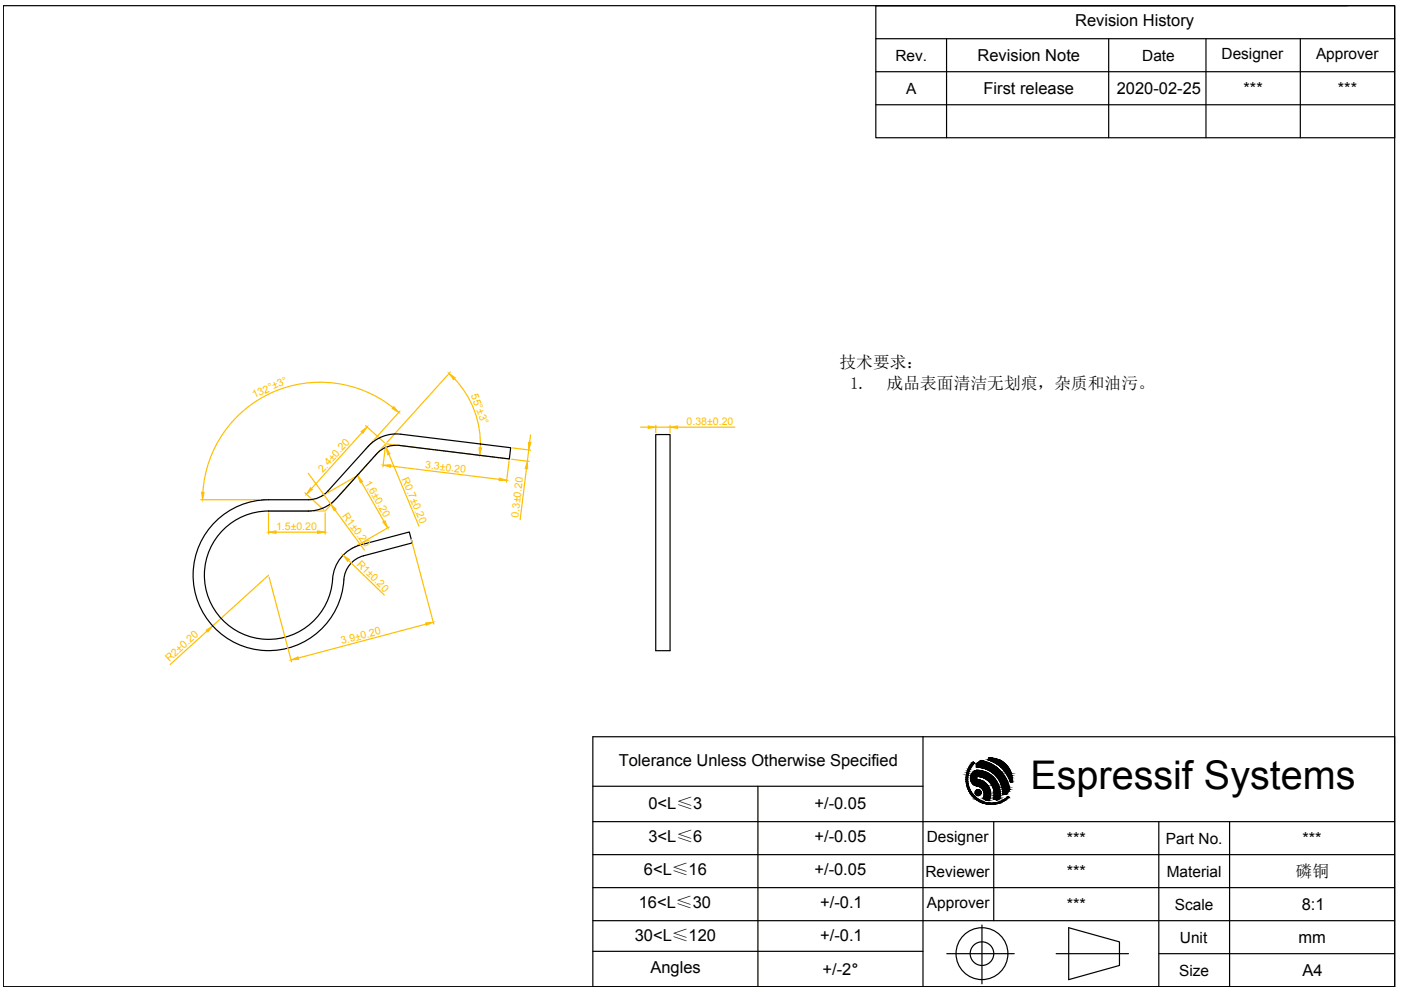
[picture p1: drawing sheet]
<svg xmlns="http://www.w3.org/2000/svg" width="297mm" height="210mm" viewBox="0 0 297 210" stroke-linecap="round" stroke-linejoin="round" font-family="sans-serif">
<!-- layer: 0 -->
<path d="M84.7 94.4l23.3 2.9 .3-2.4-23.3-2.8a8 8 0 0 0-6.9 2.6M84.7 94.4a5.6 5.6 0 0 0-4.9 1.9l-8.5 9.4a8.1 8.1 0 0 1-5.9 2.7l-8.5-.1a13.6 13.6 0 0 0-13.5 13.8 13.6 13.6 0 0 0 13.8 13.5 13.6 13.6 0 0 0 13.4-13.8 8 8 0 0 1 5.8-6.3l10.4-2.7 .6 2.3-10.3 2.8a5.6 5.6 0 0 0-4.2 5 16 16 0 0 1-16.6 15 16 16 0 0 1-15.4-16.3 16 16 0 0 1 16-15.6h8.5a5.6 5.6 0 0 0 4.1-1.9l8.5-9.4M139 92.1h3.1v45.9h-3.1z" fill="none" stroke="#000" stroke-width=".25"/>
<!-- layer: dim -->
<g fill="none" stroke="#ffbf00" stroke-width=".25">
<path d="M95.5 78.9l-13.5 14.9M76.7 91.7l-10.7 11.9M77.5 90.3l4 3.5M81.7 94.5l-.5 4.5M82.5 96.3l6.3 15.3M82.8 98.8l23 2.8M83.3 86.4a24.9 24.9 0 0 0-40.3 18M84.8 87.2l-7.3 8.1M96.4 80.3a20.1 20.1 0 0 1 5.4 14.6M107.9 97.7l-.5 4.5M108 97.3l-26.2-3.2-12.9 14.3h-12M108.4 97.4l3.8 .4"/>
<path d="M108.7 95l3.8 .4M111.6 99.4l-1.3 10.8M112.1 95.4l-.3 2.4M112.5 92.2l-.2 1.6M135.8 90.6h1.6M139 90.2v1.5M139 90.6h3.1M142.1 90.2v1.5M143.7 90.6h12.1M42.6 106h13.9M56.9 108.8v4.4M58.5 112.8h8.8"/>
<path d="M64.7 104.5l3.9 3.6M65.4 100.4l4.7 6.4M68.2 105.2h.1M68.9 108.8v4.4M71 108.1l6.3 8.5M73.9 118.8l7.6 7.4M74.5 116.3h.1M76.2 100.6l-7.7 4.4M76.6 102.2l4.8 8.3M82.5 111.7l-7.6 4.4M87.2 114.3l4.8 18M43.9 133.8l-7.8 7.1"/>
<path d="M56.9 122l-11.8 10.7M57 122.4l4.8 17.9M90.3 132.3l-27 7.2"/>
</g>
<g fill="#ffbf00" stroke="#ffbf00" stroke-width=".21">
<path d="M137.4 90.3l1.6 .3-1.6 .2z"/>
<path d="M142.1 90.6l1.6-.3v.5z"/>
<path d="M112 93.8h.6l-.5 1.6z"/>
<path d="M111.8 97.8l.1 1.6-.5-.1z"/>
<path d="M56.9 112.8l1.6-.2v.5z"/>
<path d="M67.3 112.6l1.6 .2-1.6 .3z"/>
<path d="M65.8 103.4l.4 .4-1.2 1z"/>
<path d="M76.5 91.5l1.3-1-.9 1.4z"/>
<path d="M83.5 86.2l1 1.2-1.4-.8z"/>
<path d="M42.7 104.3l.6 .1-.3 1.6z"/>
<path d="M101.6 94.9l.5 .1-.4 1.5z"/>
<path d="M95.2 79.2l1.3 .9-.3 .4z"/>
<path d="M81.2 98.6l1.6-.1v.6z"/>
<path d="M105.9 101.4l1.5 .4-1.6 .1z"/>
<path d="M75.8 100.8l1.1 1.3-.5 .2z"/>
<path d="M81.2 110.7l.4-.3 .6 1.5z"/>
<path d="M43.7 133.6l1.4-.9-1 1.3z"/>
<path d="M81.8 94.8l.9 1.4-.5 .2z"/>
<path d="M90.3 132.1l1.6-.2-1.5 .7z"/>
<path d="M61.7 139.9l1.5-.6 .1 .5z"/>
<path d="M70.1 106.8l1.2 1.2-.5 .3z"/>
<path d="M72.7 117.7l1.4 .9-.4 .4z"/>
</g>
<!-- layer: VhF -->
<g fill="none" stroke="#000" stroke-width=".25">
<path d="M.7 1.2h295v208h-295zM185.7 8.2v21h110v-21M185.7 1.2h110v7h-110zM185.7 1.2h100M185.7 15.2h110M200.7 8.2v21M235.1 8.2v21M255.7 8.2v21M275.7 8.2v21M185.7 22.2h110M125.7 156.2h170v53h-170zM195.7 156.2v53"/>
<path d="M125.7 174.2h170M125.7 166.7h70M160.7 166.7v42.5M206.3 161.5l.3 .2a5.1 5.1 0 0 0 .1 7.1 5.1 5.1 0 0 0 7.1 .1l.1 .1a5.3 5.3 0 0 1-7.5 0 5.3 5.3 0 0 1-.1-7.5zM206.9 166.6a1.8 1.8 0 0 1 1.6 2.6l.5 .5h.7M206.9 166.6h.1M207 166.6a1.69 1.69 0 0 1-1.2-2.1 1.69 1.69 0 0 1 2.2-1.1 5 5 0 0 1 3.9 5.9M207 161.9l1-.7a7.5 7.5 0 0 1 6.1 6.2l-.7 1h-.8a5.6 5.6 0 0 0-5.6-5.7zM207.3 165.3a.35 .35 0 0 1-.3-.4 .35 .35 0 0 1 .3-.3 3.7 3.7 0 0 1 3.3 4.8l.8 .2 .5-.3M207.3 165.3a3.1 3.1 0 0 1 2.4 4.4M209.5 161.1l.1-.4a4.6 4.6 0 0 1 5 5l-.3 .2M209.5 161.1h.1"/>
<path d="M209.5 161.1a7.2 7.2 0 0 1 4.8 4.8M210.7 174.2v21M213.7 168.9h.1M245.7 174.2v35M260.7 174.2v35M125.7 181.2h170M125.7 188.2h170M125.7 195.2h170M208.2 196.1v12.5M226.6 196.7l10.7 3v5l-10.7 3zM125.7 201.7h70M200.7 202.2h14.3"/>
<path d="M223.9 202.2h15.4M245.7 202.2h50"/>
<circle cx="208.2" cy="202.2" r="5.5"/>
<circle cx="208.2" cy="202.2" r="2.5"/>
</g>
<g fill="#000" stroke="#000" stroke-width=".21">
<path d="M206.3 161.5l.2 .2h-.3zM207 163.3h.5zM207.9 161.3h.3zM209 169.7h.7zM209.7 170.5h.9zM209.6 160.7h.7zM210.6 169.4h1.2l-.4 .2zM212.6 168.4h.8zM214.2 165.8h.4z"/>
<path d="M204.8 165.2l.3 .1zM204.8 165.2l.3 .1z"/>
<path d="M204.8 165.3l.4 .4-.1-.4zM204.8 165.3l.4 .4h-.3z"/>
<path d="M204.9 164.8h.3zM204.9 164.8h.3z"/>
<path d="M204.9 164.8l.2 .4 .1-.4zM204.9 164.8l.2 .4h-.3z"/>
<path d="M204.9 165.7h.3zM204.9 165.7h.3z"/>
<path d="M204.9 165.7l.3 .5v-.5zM204.9 165.7l.3 .5h-.3z"/>
<path d="M204.9 164.4l.3 .4v-.4zM204.9 164.4l.3 .4h-.3z"/>
<path d="M204.9 164.3h.3zM204.9 164.3l.3 .1z"/>
<path d="M204.9 166.2h.3zM204.9 166.2h.3z"/>
<path d="M204.9 166.2l.4 .4-.1-.4zM204.9 166.2l.4 .4h-.3z"/>
<path d="M205 164l.2 .3 .1-.3zM205 164l.2 .3h-.3z"/>
<path d="M205 166.6h.3zM205 166.6h.3z"/>
<path d="M205 166.6l.5 .4-.2-.4zM205 166.6l.5 .4h-.3zM205.2 167h.3zM205.2 167h.3z"/>
<path d="M205 163.9h.3zM205 163.9l.3 .1z"/>
<path d="M205.1 163.6l.2 .3 .1-.3zM205.1 163.6l.2 .3h-.3z"/>
<path d="M205.2 167l.5 .5-.2-.5zM205.2 167l.5 .5h-.4zM205.3 167.5h.4zM205.3 167.5h.4z"/>
<path d="M205.1 163.4l.3 .2 .1-.2zM205.1 163.4l.3 .2h-.3z"/>
<path d="M205.3 163.2l.2 .2 .1-.2zM205.3 163.2l.2 .2h-.4z"/>
<path d="M205.3 167.5l.6 .4-.2-.4zM205.3 167.5l.6 .4h-.4z"/>
<path d="M205.3 163l.3 .2 .1-.2zM205.3 163l.3 .2h-.3z"/>
<path d="M205.4 162.8l.3 .2 .1-.2zM205.4 162.8l.3 .2h-.4z"/>
<path d="M205.5 167.9h.4zM205.5 167.9h.4z"/>
<path d="M205.5 167.9l.6 .4-.2-.4zM205.5 167.9l.6 .4h-.3z"/>
<path d="M205.5 162.6l.3 .2 .1-.2zM205.5 162.6l.3 .2h-.4z"/>
<path d="M205.7 162.4l.2 .2 .1-.2zM205.7 162.4l.2 .2h-.4z"/>
<path d="M205.8 168.3h.3zM205.8 168.3h.3z"/>
<path d="M205.8 168.3l.6 .3-.3-.3zM205.8 168.3l.6 .3h-.4z"/>
<path d="M205.8 162.2l.2 .2 .1-.2zM205.8 162.2l.2 .2h-.3z"/>
<path d="M205.9 162.1l.2 .1 .2-.1zM205.9 162.1l.2 .1h-.3z"/>
<path d="M206 168.6h.4zM206 168.6h.4z"/>
<path d="M206.1 168.6l.6 .3-.3-.3zM206.1 168.6l.6 .3h-.4z"/>
<path d="M206 161.9l.3 .2 .1-.2zM206 161.9l.3 .2h-.4z"/>
<path d="M206.2 161.7h.4zM206.2 161.7h.4z"/>
<path d="M206.1 161.7l.3 .2 .2-.2zM206.1 161.7l.3 .2h-.4z"/>
<path d="M206.3 168.9l.5 .1zM206.3 168.9l.5 .1z"/>
<path d="M206.7 168.1l.1 .1 .6-.1zM206.8 168.2l.6-.1-.6 .3zM206.8 168.4l.1 .1 .5-.4z"/>
<path d="M206.4 169l.7 .2-.3-.2zM206.4 169l.7 .2h-.4z"/>
<path d="M206.9 167.6l-.1 .1 .6 .4zM206.8 167.7l.6 .4-.6-.2zM206.8 167.9l-.1 .2h.7z"/>
<path d="M206.9 168.5l.1 .1 .4-.5zM207.4 168.1l-.2 .6-.2-.1zM207.4 168.1l-.2 .6h.2z"/>
<path d="M205.8 164.9l1.2 .1zM205.8 164.9l1.2 .1z"/>
<path d="M205.8 165h1.2zM205.8 165h1.2z"/>
<path d="M205.8 165h1.2zM205.8 165h1.2z"/>
<path d="M205.8 165l1.3 .1zM205.8 165l1.3 .1z"/>
<path d="M205.8 164.8h1.3zM205.8 164.8l1.2 .1z"/>
<path d="M205.8 165.1l1.3 .1zM205.8 165.1l1.3 .1z"/>
<path d="M206.7 169.2l.4 .1zM206.7 169.2l.4 .1z"/>
<path d="M205.8 164.8h1.3zM205.8 164.8h1.3z"/>
<path d="M205.8 165.2h1.3zM205.8 165.2h1.3z"/>
<path d="M205.8 164.7h1.3zM205.8 164.7l1.3 .1z"/>
<path d="M205.8 164.7h1.3zM205.8 164.7h1.3z"/>
<path d="M205.8 165.2l1.4 .1zM205.8 165.2l1.4 .1z"/>
<path d="M206.7 169.3l.7 .2-.3-.2zM206.7 169.3l.7 .2h-.4z"/>
<path d="M205.8 164.7h1.4zM205.8 164.7h1.3z"/>
<path d="M205.8 165.3h1.4zM205.8 165.3h1.4z"/>
<path d="M205.8 165.3h1.5zM205.8 165.3h1.5z"/>
<path d="M205.8 164.6h1.5zM205.8 164.6l1.4 .1z"/>
<path d="M205.8 165.3h1.5zM205.8 165.3h1.5z"/>
<path d="M205.8 164.6h1.5zM205.8 164.6h1.5z"/>
<path d="M205.8 164.6h1.5zM205.8 164.6h1.5z"/>
<path d="M205.8 165.3h1.5zM205.8 165.3h1.5z"/>
<path d="M205.8 165.3l1.8 .1zM205.8 165.3l1.8 .1z"/>
<path d="M205.8 164.6h1.5zM205.8 164.6h1.5z"/>
<path d="M207.3 164.6h3.1zM207.3 164.6h3.1z"/>
<path d="M207.2 167.4l.2 .7v-.7zM207 167.5l.2-.1 .2 .7zM206.9 167.6l.5 .5-.4-.6z"/>
<path d="M207.4 168.1v.6h.1zM207.4 168.1l.3 .5-.2 .1zM207.4 168.1l.3 .5 .1-.1z"/>
<path d="M207.3 167.7l.2 .1zM207.3 167.8h.2z"/>
<path d="M207 169.5l.6 .1zM207 169.5l.6 .1z"/>
<path d="M207.3 167.8h.2zM207.2 167.8h.3z"/>
<path d="M207.3 168.4h.2zM207.3 168.4h.1z"/>
<path d="M207 163.3l.9 .1zM206.8 163.4h1.1zM206.8 163.4h1.1zM206.8 163.4h1.1z"/>
<path d="M207.2 167.8h.4zM207.2 167.8h.4z"/>
<path d="M207.2 168.3h.3zM207.2 168.3l.3 .1z"/>
<path d="M207.1 169.6l.7 .1zM207.1 169.6l.7 .1z"/>
<path d="M207.2 167.8h.4zM207.1 167.8h.5z"/>
<path d="M207.2 168.3h.4zM207.2 168.3h.3z"/>
<path d="M207.1 167.8l.6 .1zM207.1 167.8l.6 .1z"/>
<path d="M207.1 168.3h.5zM207.1 168.3h.5z"/>
<path d="M205.8 165.4h2.1zM205.8 165.4h2.1z"/>
<path d="M207.1 167.9h.6zM207.1 167.9h.6z"/>
<path d="M207.1 168.2h.6zM207.1 168.2l.5 .1z"/>
<path d="M207.1 167.9l.6 .1zM207.1 167.9l.6 .1z"/>
<path d="M207.1 168.2h.6zM207.1 168.2h.6z"/>
<path d="M207.1 168l.6 .1zM207.1 168l.6 .1z"/>
<path d="M207 168.1h.7zM207 168.1h.7z"/>
<path d="M207.1 168.1h.6zM207.1 168.1l.6 .1z"/>
<path d="M207.3 169.7l.7 .1zM207.3 169.7l.7 .1z"/>
<path d="M207.7 167.5l-.3 .6 .4-.5zM207.5 167.4l.2 .1-.3 .6zM207.4 167.4v.7l.1-.7z"/>
<path d="M207.4 168.1l.4 .4 .1-.1zM207.4 168.1l.6 .1-.1 .2zM207.4 168.1l.6 .1v-.1z"/>
<path d="M206.8 163.4l1.6 .1zM206.6 163.5h1.8z"/>
<path d="M205.8 165.4l2.3 .1zM205.8 165.4l2.3 .1z"/>
<path d="M207.5 169.8l.7 .1zM207.5 169.8l.7 .1z"/>
<path d="M207.4 168.1h.6v-.2zM207.4 168.1l.5-.4 .1 .2zM207.8 167.6l-.4 .5 .5-.4z"/>
<path d="M205.8 165.5l2.5 .1zM205.8 165.5l2.5 .1z"/>
<path d="M207.9 161.3l.6 .1zM207.8 161.4h.7z"/>
<path d="M207.7 169.9l.8 .1zM207.7 169.9l.8 .1z"/>
<path d="M205.9 165.6l2.7 .2-.3-.2zM205.9 165.6l2.7 .2h-2.7z"/>
<path d="M206.6 163.5h1.8zM206.6 163.5h1.8z"/>
<path d="M206.6 163.5l2.2 .1zM206.4 163.6h2.4z"/>
<path d="M207.8 161.4l1.2 .1zM207.6 161.5l.2-.1 1.2 .1z"/>
<path d="M207.9 170l.8 .1zM207.9 170l.8 .1z"/>
<path d="M205.9 165.8h2.7zM205.9 165.8h2.7z"/>
<path d="M205.9 165.8l3 .2-.3-.2zM205.9 165.8l3 .2h-2.8z"/>
<path d="M208 170.1l1.1 .1zM208 170.1l1.1 .1z"/>
<path d="M206.4 163.6h2.5zM206.4 163.6h2.5z"/>
<path d="M206.4 163.6l2.8 .2-.3-.2zM206.4 163.6l2.8 .2h-2.9z"/>
<path d="M206.1 166h2.8zM206.1 166h2.8z"/>
<path d="M206.1 166l3 .2-.2-.2zM206.1 166l3 .2h-2.9z"/>
<path d="M207.6 161.5l2 .2-.6-.2zM207.3 161.7l.3-.2 2 .2z"/>
<path d="M208.3 170.2h.9zM208.3 170.2h.9z"/>
<path d="M206.2 166.2h2.9zM206.2 166.2h2.9z"/>
<path d="M206.3 166.2l3 .2-.2-.2zM206.3 166.2l3 .2h-2.8z"/>
<path d="M208.3 170.2l1.3 .1zM208.3 170.2l1.3 .1z"/>
<path d="M206.3 163.8h3zM206.3 163.8h3z"/>
<path d="M206.2 163.8l3.4 .2-.3-.2zM206.2 163.8l3.4 .2h-3.5z"/>
<path d="M206.5 166.4h2.9zM206.5 166.4h2.9z"/>
<path d="M206.6 166.4l2.8 .1zM206.6 166.4l2.8 .1z"/>
<path d="M206.7 166.5l2.8 .1zM206.7 166.5l2.8 .1z"/>
<path d="M206.9 166.6h2.6zM206.9 166.6h2.6z"/>
<path d="M207.2 166.6l2.3 .1zM207.2 166.6l2.3 .1z"/>
<path d="M207.5 166.7h2.1zM207.5 166.7h2.1z"/>
<path d="M207.3 161.7l2.7 .2-.4-.2zM207 161.9l.3-.2 2.7 .2z"/>
<path d="M207.5 166.7l2.1 .1zM207.5 166.7l2.1 .1z"/>
<path d="M208.5 170.3h1.5zM208.5 170.3h1.5z"/>
<path d="M206.1 164h3.5zM206.1 164h3.5z"/>
<path d="M207.7 166.8l2 .2-.1-.2zM207.7 166.8l2 .2h-1.7z"/>
<path d="M206.1 164l3.8 .2-.3-.2zM206.1 164l3.8 .2h-4z"/>
<path d="M209.7 170.5h.9zM209.8 170.5h.8z"/>
<path d="M208 167h1.7zM208 167h1.7z"/>
<path d="M208 167l1.8 .2-.1-.2zM208 167l1.8 .2h-1.6z"/>
<path d="M208.2 167.2l1.7 .2-.1-.2zM208.2 167.2l1.7 .2h-1.6z"/>
<path d="M208.7 169.4l1 .3 .1-.3zM208.7 169.4l1 .3h-.7z"/>
<path d="M208.3 167.4h1.6zM208.3 167.4h1.6z"/>
<path d="M208.3 167.4l1.6 .2v-.2zM208.3 167.4l1.6 .2h-1.4z"/>
<path d="M208.5 169.2l1.3 .2 .1-.2zM208.5 169.2l1.3 .2h-1.1z"/>
<path d="M205.9 164.2h4.1zM205.9 164.2h4.1z"/>
<path d="M208.5 167.6l1.4 .1zM208.5 167.6l1.4 .1z"/>
<path d="M208.5 167.7l1.5 .2-.1-.2zM208.5 167.7l1.5 .2h-1.4z"/>
<path d="M208.6 169.1h1.3zM208.6 169.1h1.3z"/>
<path d="M208.5 169.1l1.4 .1v-.1zM208.5 169.1l1.4 .1h-1.4z"/>
<path d="M205.9 164.2l4.4 .3-.3-.3zM205.9 164.2l4.4 .3h-4.5zM205.8 164.5h4.5zM205.8 164.5h4.5z"/>
<path d="M208.6 167.9l1.4 .1v-.1zM208.6 167.9l1.4 .1h-1.4z"/>
<path d="M208.6 170.3h1.4zM208.6 170.3h1.4z"/>
<path d="M208.6 168.8l1.3 .3 .1-.3zM208.6 168.8l1.3 .3h-1.3z"/>
<path d="M208.6 168.7l1.4 .1v-.1zM208.6 168.7l1.4 .1h-1.4z"/>
<path d="M208.6 168l1.4 .1v-.1zM208.6 168l1.4 .1h-1.4z"/>
<path d="M208.6 168.1l1.4 .3v-.3zM208.6 168.1l1.4 .3h-1.3z"/>
<path d="M208.6 168.6h1.4zM208.6 168.6l1.4 .1z"/>
<path d="M208.7 168.4h1.3zM208.7 168.4h1.3z"/>
<path d="M208.7 168.4l1.3 .2v-.2zM208.7 168.4l1.3 .2h-1.4z"/>
<path d="M207 161.9h3.1zM207 161.9h3.1z"/>
<path d="M207 161.9l3.5 .3-.4-.3zM207 161.9l3.5 .3h-3.5z"/>
<path d="M205.8 164.5l4.6 .1-.1-.1zM205.8 164.5l4.6 .1h-4.6z"/>
<path d="M209.6 160.7l.9 .1zM209.6 160.7l.9 .1z"/>
<path d="M207.3 164.6l3.2 .1zM207.3 164.6l3.2 .1z"/>
<path d="M209.6 160.8h1.3zM209.6 160.8h1.3z"/>
<path d="M207.7 164.7h2.9zM207.7 164.7h2.9z"/>
<path d="M207 162.2l4 .3-.5-.3zM207 162.2l4 .3h-4z"/>
<path d="M208 164.7l2.6 .1zM208 164.7l2.6 .1z"/>
<path d="M208.1 164.8l2.6 .1zM208.1 164.8l2.6 .1z"/>
<path d="M210.6 169.4l.8 .2zM211.3 169.6h.1z"/>
<path d="M208.4 164.9l2.4 .1-.1-.1zM208.4 164.9l2.4 .1h-2.1z"/>
<path d="M208.7 165l2.2 .1zM208.7 165l2.2 .1z"/>
<path d="M209.6 160.8l1.7 .1zM209.6 160.8l1.7 .1z"/>
<path d="M208.9 165.1l2.1 .1zM208.9 165.1l2.1 .1z"/>
<path d="M209.1 165.2l2 .2-.1-.2zM209.1 165.2l2 .2h-1.7z"/>
<path d="M207 162.5l4.2 .2-.2-.2zM207 162.5l4.2 .2h-4.2z"/>
<path d="M209.3 170.5h1.7zM209.3 170.5h1.3z"/>
<path d="M209.2 170.5h1.9zM209.2 170.5h1.8z"/>
<path d="M209.4 165.4h1.7zM209.4 165.4h1.7z"/>
<path d="M209.4 165.4l1.9 .3-.2-.3zM209.4 165.4l1.9 .3h-1.6z"/>
<path d="M207 162.7h4.2zM207 162.7h4.2z"/>
<path d="M207.5 162.7h3.8zM207.5 162.7h3.8z"/>
<path d="M209.6 160.9l2.1 .2-.4-.2zM209.6 160.9l2.1 .2h-2.2z"/>
<path d="M209.7 165.7l1.7 .1-.1-.1zM209.7 165.7l1.7 .1h-1.6z"/>
<path d="M207.9 162.7l3.5 .1zM207.9 162.7l3.5 .1z"/>
<path d="M209.8 165.8l1.7 .1-.1-.1zM209.8 165.8l1.7 .1h-1.6z"/>
<path d="M208.3 162.8h3.1zM208.3 162.8h3.1z"/>
<path d="M208.4 162.8l3.2 .2-.2-.2zM208.4 162.8l3.2 .2h-2.8z"/>
<path d="M209.9 165.9l1.7 .3-.1-.3zM209.9 165.9l1.7 .3h-1.5z"/>
<path d="M208.8 170.4h2.7zM208.8 170.4l2.3 .1z"/>
<path d="M208.8 170.4h2.7zM208.8 170.4h2.7z"/>
<path d="M210.1 166.2h1.5zM210.1 166.2h1.5z"/>
<path d="M208.8 163l3 .1-.2-.1zM208.8 163l3 .1h-2.5z"/>
<path d="M210.1 166.2l1.6 .4-.1-.4zM210.1 166.2l1.6 .4h-1.4z"/>
<path d="M208.6 170.3h3.1zM208.6 170.3l2.9 .1z"/>
<path d="M210.5 170.3h1.2zM210 170.3h1.7z"/>
<path d="M209.5 161.1h2.3zM209.5 161.1h2.3z"/>
<path d="M210.3 166.6h1.4zM210.3 166.6h1.4z"/>
<path d="M210.4 166.6l1.4 .3-.1-.3zM210.4 166.6l1.4 .3h-1.3z"/>
<path d="M209.3 163.1l2.5 .1zM209.3 163.1l2.5 .1z"/>
<path d="M209.5 161.1l2.6 .1-.3-.1zM209.5 161.1l2.6 .1h-2.2z"/>
<path d="M210.9 170.3h.9zM210.5 170.3h1.2z"/>
<path d="M209.3 163.2l2.7 .1-.2-.1zM209.3 163.2l2.7 .1h-2.3z"/>
<path d="M210.5 166.9l1.4 .1zM210.5 166.9l1.4 .1z"/>
<path d="M210.5 167l1.4 .2v-.2zM210.5 167l1.4 .2h-1.3z"/>
<path d="M210.6 167.2l1.4 .2-.1-.2zM210.6 167.2l1.4 .2h-1.3z"/>
<path d="M211.1 170.2h.8zM210.9 170.3h.9z"/>
<path d="M210.7 169.3h1.2zM210.7 169.3l1.1 .1z"/>
<path d="M210.7 167.4l1.3 .2v-.2zM210.7 167.4l1.3 .2h-1.3z"/>
<path d="M210.7 169.1l1.2 .2 .1-.2zM210.7 169.1l1.2 .2h-1.2z"/>
<path d="M209.7 163.3l2.5 .3-.2-.3zM209.7 163.3l2.5 .3h-2.2z"/>
<path d="M210.7 167.6l1.3 .2v-.2zM210.7 167.6l1.3 .2h-1.2z"/>
<path d="M210.7 169h1.3zM210.7 169l1.3 .1z"/>
<path d="M210.8 167.8l1.2 .2v-.2zM210.8 167.8l1.2 .2h-1.2z"/>
<path d="M210.8 168.7l1.2 .3v-.3zM210.8 168.7l1.2 .3h-1.3z"/>
<path d="M210.8 168l1.2 .3v-.3zM210.8 168l1.2 .3h-1.2z"/>
<path d="M210.8 168.6h1.2zM210.8 168.6l1.2 .1z"/>
<path d="M210.8 168.3l1.2 .1zM210.8 168.3l1.2 .1z"/>
<path d="M210.8 168.4l1.2 .2v-.2zM210.8 168.4l1.2 .2h-1.2z"/>
<path d="M211.4 170.2h.6zM211.1 170.2h.8z"/>
<path d="M209.9 161.2l2.3 .1zM209.9 161.2l2.3 .1z"/>
<path d="M210 161.3l2.5 .1-.3-.1zM210 161.3l2.5 .1h-2.1z"/>
<path d="M210 163.6h2.2zM210 163.6h2.2z"/>
<path d="M210.1 163.6l2.4 .2-.3-.2zM210.1 163.6l2.4 .2h-2z"/>
<path d="M211.8 170.1h.6zM211.8 170.1h.6z"/>
<path d="M211.8 170.1l.2 .1 .4-.1zM211.4 170.2l.4-.1 .2 .1z"/>
<path d="M210.4 161.4l2.1 .1zM210.4 161.4l2.1 .1z"/>
<path d="M210.5 163.8l2.1 .2-.1-.2zM210.5 163.8l2.1 .2h-2z"/>
<path d="M210.5 161.5l2.3 .2-.3-.2zM210.5 161.5l2.3 .2h-2z"/>
<path d="M210.6 164l2.1 .2-.1-.2zM210.6 164l2.1 .2h-1.9z"/>
<path d="M212.6 168.4h.5zM212.6 168.4h.5z"/>
<path d="M212.2 169.9l.2 .2 .3-.2zM211.8 170.1l.4-.2 .2 .2z"/>
<path d="M210.8 164.2l2.1 .2-.2-.2zM210.8 164.2l2.1 .2h-1.8z"/>
<path d="M212.3 169.9h.5zM212.2 169.9h.5z"/>
<path d="M210.8 161.7l2.1 .1zM210.8 161.7l2.1 .1z"/>
<path d="M211 161.8l2.1 .2-.2-.2zM211 161.8l2.1 .2h-1.8z"/>
<path d="M211.1 164.4l1.8 .1zM211.1 164.4l1.8 .1z"/>
<path d="M211.1 164.5l2.1 .3-.3-.3zM211.1 164.5l2.1 .3h-1.8z"/>
<path d="M212.6 169.7l.2 .2 .2-.2zM212.3 169.9l.3-.2 .2 .2z"/>
<path d="M211.3 162h1.9zM211.3 162h1.9z"/>
<path d="M211.4 164.8l1.8 .1zM211.4 164.8l1.8 .1z"/>
<path d="M212.8 169.6h.4zM212.6 169.7h.4z"/>
<path d="M211.5 164.9l1.9 .3-.2-.3zM211.5 164.9l1.9 .3h-1.7z"/>
<path d="M211.4 162l2 .2-.2-.2zM211.4 162l2 .2h-1.7z"/>
<path d="M211.7 165.2l1.7 .1v-.1zM211.7 165.2l1.7 .1h-1.6z"/>
<path d="M213 169.5l.2 .1 .2-.1zM212.8 169.6l.2-.1 .2 .1z"/>
<path d="M211.7 162.2l1.8 .2zM211.7 162.2l1.8 .2z"/>
<path d="M211.8 165.3l1.7 .3-.1-.3zM211.8 165.3l1.7 .3h-1.6z"/>
<path d="M211.9 162.4l1.8 .2-.2-.2zM211.9 162.4l1.8 .2h-1.6z"/>
<path d="M212.6 168.3l.8 .1 .1-.1zM212.6 168.3l.8 .1h-.8z"/>
<path d="M213.2 169.3l.2 .2 .1-.2zM213 169.5l.2-.2 .2 .2z"/>
<path d="M211.9 165.6l1.7 .2-.1-.2zM211.9 165.6l1.7 .2h-1.5z"/>
<path d="M212.1 165.8l1.6 .2-.1-.2zM212.1 165.8l1.6 .2h-1.6z"/>
<path d="M213.4 169.2l.1 .1 .2-.1zM213.2 169.3l.2-.1 .1 .1z"/>
<path d="M212.1 162.6l1.7 .1-.1-.1zM212.1 162.6l1.7 .1h-1.5z"/>
<path d="M212.1 166l1.7 .3-.1-.3zM212.1 166l1.7 .3h-1.5z"/>
<path d="M212.3 162.7l1.6 .2-.1-.2zM212.3 162.7l1.6 .2h-1.4z"/>
<path d="M213.7 168.9l.2 .1zM213.6 169h.3z"/>
<path d="M212.6 167.8l.9 .5 .3-.5zM212.6 167.8l.9 .5h-.9z"/>
<path d="M212.3 166.3l1.6 .2-.1-.2zM212.3 166.3l1.6 .2h-1.6z"/>
<path d="M212.3 166.5l1.7 .4-.1-.4zM212.3 166.5l1.7 .4h-1.6z"/>
<path d="M213.6 169l.1 .2 .2-.2zM213.4 169.2l.2-.2 .1 .2z"/>
<path d="M212.5 162.9l1.5 .2-.1-.2zM212.5 162.9l1.5 .2h-1.3z"/>
<path d="M212.4 166.9h1.6zM212.4 166.9h1.6z"/>
<path d="M212.4 166.9l1.7 .5-.1-.5zM212.4 166.9l1.7 .5h-1.6z"/>
<path d="M212.7 163.1l1.4 .2-.1-.2zM212.7 163.1l1.4 .2h-1.3z"/>
<path d="M212.5 167.4h1.6zM212.5 167.4h1.6z"/>
<path d="M212.6 167.4l1.2 .4 .3-.4zM212.6 167.4l1.2 .4h-1.2z"/>
<path d="M212.8 163.3l1.4 .2-.1-.2zM212.8 163.3l1.4 .2h-1.2z"/>
<path d="M214.2 165.8h.2zM214.2 165.8h.2z"/>
<path d="M213 163.5l1.3 .2-.1-.2zM213 163.5l1.3 .2h-1.2z"/>
<path d="M213.1 163.7l1.3 .2-.1-.2zM213.1 163.7l1.3 .2h-1.1z"/>
<path d="M213.3 163.9l1.1 .2v-.2zM213.3 163.9l1.1 .2h-1z"/>
<path d="M213.4 164.1l1.1 .3-.1-.3zM213.4 164.1l1.1 .3h-.9z"/>
<path d="M213.6 164.4l.9 .1zM213.6 164.4l.9 .1z"/>
<path d="M213.7 164.5l.9 .4-.1-.4zM213.7 164.5l.9 .4h-.7z"/>
<path d="M213.9 164.9h.7zM213.9 164.9h.7z"/>
<path d="M213.9 164.9l.7 .4v-.4zM213.9 164.9l.7 .4h-.5z"/>
<path d="M214.1 165.3l.5 .1zM214.1 165.3l.5 .1z"/>
<path d="M214.1 165.4l.5 .4v-.4zM214.1 165.4l.5 .4h-.4z"/>
</g>
<text font-size="8.4" x="218.5" y="167.4">Espressif Systems</text>
<g font-size="3.6">
<text x="178" y="77.9">技术要求：</text>
<text x="180.3" y="82.5">1.</text>
<text x="188" y="82.5">成品表面清洁无划痕，杂质和油污。</text>
<text x="274.7" y="186">磷铜</text>
</g>
<g font-size="3.5">
<text x="228" y="5.6">Revision History</text>
<text x="207.3" y="12.9">Revision Note</text>
<text x="208.5" y="19.9">First release</text>
<text x="236.8" y="19.9">2020-02-25</text>
<text x="263.7" y="20">***</text>
<text x="283.7" y="20">***</text>
<text x="131.2" y="162.4">Tolerance Unless Otherwise Specified</text>
<text x="137.5" y="171.5">0&lt;L≤3</text>
<text x="172.7" y="171.4">+/-0.05</text>
<text x="137.5" y="178.5">3&lt;L≤6</text>
<text x="172.7" y="178.5">+/-0.05</text>
<text x="226.2" y="179">***</text>
<text x="276.2" y="179">***</text>
<text x="136.5" y="185.5">6&lt;L≤16</text>
<text x="172.7" y="185.4">+/-0.05</text>
<text x="226.2" y="186">***</text>
<text x="135.4" y="192.5">16&lt;L≤30</text>
<text x="173.9" y="192.5">+/-0.1</text>
<text x="226.2" y="193">***</text>
<text x="276" y="192.9">8:1</text>
<text x="134.6" y="199.5">30&lt;L≤120</text>
<text x="173.9" y="199.4">+/-0.1</text>
<text x="275.3" y="200">mm</text>
<text x="137.9" y="206.3">Angles</text>
<text x="174.4" y="206.7">+/-2°</text>
<text x="276.1" y="207">A4</text>
</g>
<g font-size="3.3">
<text x="189.8" y="12.9">Rev.</text>
<text x="242.2" y="12.9">Date</text>
<text x="259" y="12.5">Designer</text>
<text x="279" y="12.5">Approver</text>
<text x="192.1" y="19.9">A</text>
<text x="196.5" y="178.5">Designer</text>
<text x="247.2" y="178.9">Part No.</text>
<text x="196.2" y="185.9">Reviewer</text>
<text x="247.4" y="185.9">Material</text>
<text x="196.5" y="192.5">Approver</text>
<text x="249.1" y="192.9">Scale</text>
<text x="250.2" y="199.9">Unit</text>
<text x="250" y="206.9">Size</text>
</g>
<g font-size="2.2" fill="#ffbf00">
<text x="99.8" y="83.8" transform="rotate(69 99.8 83.8)">55°±3°</text>
<text x="53.9" y="84.5" transform="rotate(-24 53.9 84.5)">132°±3°</text>
<text x="145.6" y="90.1">0.38±0.20</text>
<text x="68.5" y="100.3" transform="rotate(-48 68.5 100.3)">2.4±0.20</text>
<text x="85.1" y="101.6" transform="rotate(67 85.1 101.6)">R0.7±0.20</text>
<text x="90.1" y="99.3" transform="rotate(7 90.1 99.3)">3.3±0.20</text>
<text x="77.2" y="102.3" transform="rotate(60 77.2 102.3)">1.6±0.20</text>
<text x="58.5" y="112.4">1.5±0.20</text>
<text x="72.5" y="109.3" transform="rotate(54 72.5 109.3)">R1±0.20</text>
<text x="109.9" y="109.8" transform="rotate(-83 109.9 109.8)">0.3±0.20</text>
<text x="75.5" y="119.8" transform="rotate(44 75.5 119.8)">R1±0.20</text>
<text x="72.5" y="136.6" transform="rotate(-15 72.5 136.6)">3.9±0.20</text>
<text x="36" y="140.4" transform="rotate(-42 36 140.4)">R2±0.20</text>
</g>
</svg>
